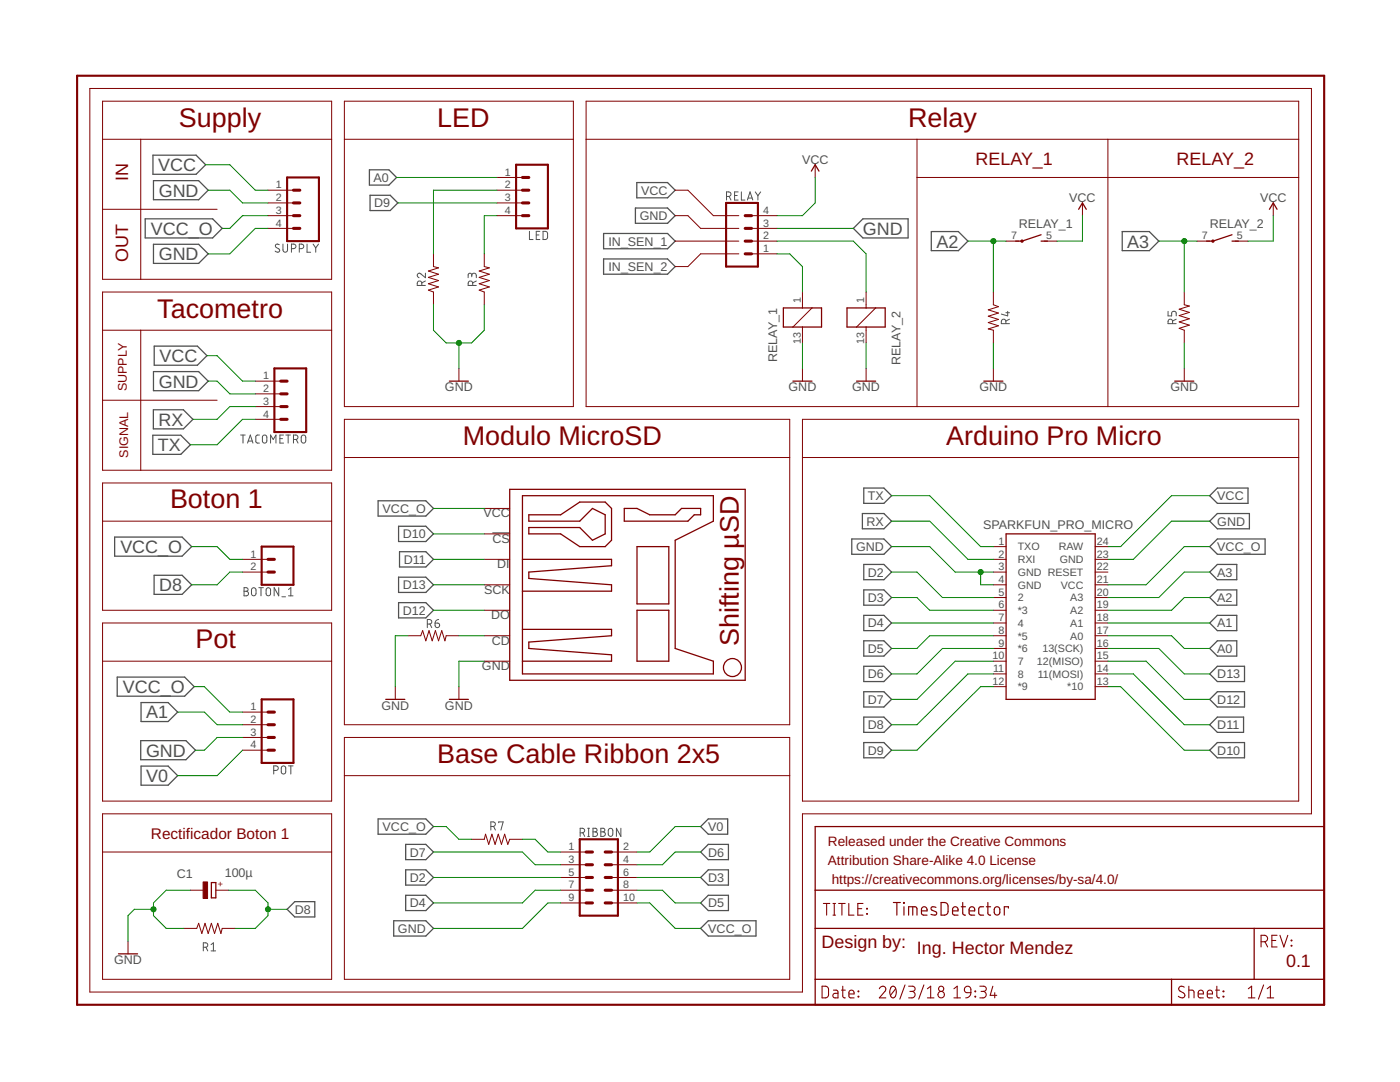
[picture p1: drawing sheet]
<svg xmlns="http://www.w3.org/2000/svg" width="279mm" height="216mm" viewBox="0 0 279 216" stroke-linecap="round" stroke-linejoin="round" font-family="sans-serif">
<g fill="none" stroke="#505050" stroke-width=".2">
<path d="M145 39.2h.4a.46 .46 0 0 0 .5-.5 .46 .46 0 0 0-.5-.4h-.4v1.6M145.5 39.2l.4 .7M146.6 39h.5M147.3 38.3h-.7v1.6h.7M148 38.3v1.6h.7M149.2 39.9l.5-1.6 .5 1.6M149.3 39.5h.8M150.7 38.3l.6 .8M151.3 39.1v.8M151.8 38.3l-.5 .8M55.7 48.8l-.2-.1a.38 .38 0 0 0-.5 .2 .38 .38 0 0 0 .1 .5l.5 .3a.4 .4 0 0 1 .1 .6 .4 .4 0 0 1-.6-.1l-.2-.1M56.5 48.7v1.2a.46 .46 0 0 0 .4 .4 .46 .46 0 0 0 .5-.4v-1.2"/>
<path d="M58.2 49.6h.4a.46 .46 0 0 0 .5-.4 .46 .46 0 0 0-.5-.5h-.4v1.6M59.7 49.6h.5a.46 .46 0 0 0 .4-.4 .46 .46 0 0 0-.4-.5h-.5v1.6M61.3 48.7v1.6h.7M62.5 48.7l.5 .8M63 49.5v.8M63.6 48.7l-.6 .8M84.2 57v-.5a.46 .46 0 0 0-.5-.4 .46 .46 0 0 0-.4 .4v.5h1.6M84.9 54.5v.9l-.9-.7a.44 .44 0 0 0-.7 .1 .44 .44 0 0 0 .3 .6M84.9 56.1l-.7 .3M94.1 55a.46 .46 0 0 1 .5-.5 .46 .46 0 0 1 .5 .5v.4M94.1 55.2v-.3a.36 .36 0 0 0-.3-.4 .36 .36 0 0 0-.4 .4v.5M94.3 57v-.5a.46 .46 0 0 0-.4-.4 .46 .46 0 0 0-.5 .4v.5h1.7"/>
<path d="M95.1 56.1l-.8 .3M105.7 46.2v1.6h.7M107 46.9h.6M107.7 46.2h-.7v1.6h.7M108.4 46.2h.6l.2 .2 .1 .9-.3 .5h-.6zM200.7 64.6v-.5a.46 .46 0 0 0-.4-.4 .46 .46 0 0 0-.5 .4v.5h1.7M200.7 62.4h.8M201.1 62.1v.9l-1.3-.3M201.5 63.7l-.8 .4M233.1 62.1v.9h.7v-.5a.46 .46 0 0 1 .5-.4 .46 .46 0 0 1 .4 .4v.5M234 64.6v-.5a.46 .46 0 0 0-.4-.4 .46 .46 0 0 0-.5 .4v.5h1.6M234.7 63.7l-.7 .4"/>
<path d="M48 86.8h.9M48.5 86.8v1.6M49.4 88.4l.6-1.6 .5 1.6M49.5 88h.9M51.8 86.8h-.5l-.2 .4v1l.2 .2h.5M52.5 86.9l.3-.1 .3 .1 .2 1.1a.44 .44 0 0 1-.5 .4 .44 .44 0 0 1-.4-.4zM54 88.4v-1.6l.5 .9 .6-.9v1.6M55.9 87.5h.5M56.6 86.8h-.7v1.6h.7M57 86.8h1M57.5 86.8v1.6M58.6 87.7h.4a.44 .44 0 0 0 .5-.5 .44 .44 0 0 0-.5-.4h-.4v1.6"/>
<path d="M59.1 87.7l.4 .7M60.3 86.9l.3-.1 .3 .1 .1 1.1a.46 .46 0 0 1-.4 .4 .46 .46 0 0 1-.5-.4v-.8zM48.7 117.3h.4a.36 .36 0 0 1 .4 .3 .36 .36 0 0 1-.4 .4 .46 .46 0 0 1 .5 .4 .46 .46 0 0 1-.5 .5h-.4zM48.7 118h.4M50.3 117.4l.3-.1 .5 .2a1.33 1.33 0 0 1-.2 1.3l-.3 .1-.4-.3v-.9zM51.6 117.3h1M52.1 117.3v1.6M53.2 117.4l.4-.1 .4 .2v.9a.44 .44 0 0 1-.4 .5 .44 .44 0 0 1-.5-.5zM55.6 117.3v1.6l-.9-1.6v1.6M56.3 119.1h.7M57.6 118.9h.9M57.6 117.6l.4-.3v1.6"/>
<path d="M98.3 106.3h3.4M85.3 124.5h.4a.46 .46 0 0 0 .5-.4 .46 .46 0 0 0-.5-.5h-.4v1.6M85.8 124.5l.4 .7M86.8 124.3h.6a.45 .45 0 0 1 .3 .5 .45 .45 0 0 1-.4 .4 .45 .45 0 0 1-.5-.4zM87.5 123.6l-.5 .3-.2 .4M54.6 153.7h.5a.46 .46 0 0 0 .4-.4 .46 .46 0 0 0-.4-.5h-.5v1.7M56.3 153l.3-.2 .3 .2 .1 1a.44 .44 0 0 1-.4 .5 .44 .44 0 0 1-.5-.5zM57.6 152.8h.9M58 152.8v1.7M98 164.9h.4a.46 .46 0 0 0 .5-.4 .46 .46 0 0 0-.5-.5h-.4v1.6M98.5 164.9l.4 .7M99.5 164.2v-.2h.9l-.4 1.6"/>
<path d="M115.8 166.2h.4a.46 .46 0 0 0 .5-.5 .46 .46 0 0 0-.5-.4h-.4v1.6M116.3 166.2l.4 .7M117.3 165.3h.3M117.3 166.9h.3M117.5 165.3v1.6M118.3 165.3h.5a.36 .36 0 0 1 .4 .3 .36 .36 0 0 1-.4 .4 .46 .46 0 0 1 .5 .4 .46 .46 0 0 1-.5 .5h-.5zM118.3 166h.5M119.9 165.3h.5a.36 .36 0 0 1 .3 .3 .36 .36 0 0 1-.3 .4 .46 .46 0 0 1 .4 .4 .46 .46 0 0 1-.4 .5h-.5zM119.9 166h.5M121.5 165.4l.4-.1 .3 .1 .1 1a.46 .46 0 0 1-.5 .5 .46 .46 0 0 1-.4-.5v-.7zM123.9 165.3v1.6l-.9-1.6v1.6M40.6 189h.4a.44 .44 0 0 0 .5-.4 .44 .44 0 0 0-.5-.5h-.4v1.6"/>
<path d="M41.1 189l.4 .7M42.1 188.5l.5-.4v1.6M42.1 189.7h.9"/>
</g>
<g fill="none" stroke="#505050" stroke-width=".25">
<path d="M30.5 31h8.6l1.9 1.9-1.9 1.9h-8.6zM30.6 36h9l2 2-2 1.9h-9zM73.7 33.9h3.9l1.5 1.5-1.5 1.5h-3.9zM73.9 39h4l1.5 1.5-1.5 1.5h-4zM127.1 36.4h6.1l1.5 1.6-1.5 1.5h-6.1zM29 43.7h13.4l1.9 1.9-1.9 1.9h-13.4zM30.6 48.7h9l2 2-2 1.9h-9zM120.5 51.7h12.7l1.5 1.5-1.5 1.5h-12.7zM120.5 46.6h12.7l1.5 1.5-1.5 1.5h-12.7zM126.8 41.5h6.4l1.5 1.5-1.5 1.6h-6.4zM170.3 45.6l1.9-1.9h9v3.8h-9zM185.9 46.2h5.4l1.9 1.9-1.9 1.9h-5.4z"/>
<path d="M224 46.2h5.4l1.9 1.9-1.9 1.9h-5.4zM30.6 74.1h9l2 2-2 1.9h-9zM30.8 69.1h8.6l1.9 1.9-1.9 1.9h-8.6zM30.5 86.8h5.6l1.9 2-1.9 1.9h-5.6zM30.6 81.8h6l1.9 1.9-1.9 1.9h-6zM75.5 99.9h9.5l1.5 1.6-1.5 1.5h-9.5zM172.4 97.4h4l1.5 1.5-1.5 1.5h-4zM241.4 98.9l1.6-1.5h6.1v3h-6.1zM22.9 107.2h13.4l1.9 1.9-1.9 1.9h-13.4zM30.8 114.8h5.5l1.9 1.9-1.9 1.9h-5.5zM79.5 105h5.5l1.5 1.5-1.5 1.6h-5.5zM79.5 115.2h5.5l1.5 1.5-1.5 1.5h-5.5z"/>
<path d="M79.7 110.1h5.3l1.5 1.5-1.5 1.5h-5.3zM170 107.5h6.4l1.5 1.6-1.5 1.5h-6.4zM172.1 102.5h4.3l1.5 1.5-1.5 1.5h-4.3zM172.4 112.6h4l1.5 1.6-1.5 1.5h-4zM172.4 117.7h4l1.5 1.5-1.5 1.6h-4zM241.4 104l1.6-1.5h6.3v3h-6.3zM241.4 109.1l1.6-1.6h9.5v3.1h-9.5zM241.4 114.2l1.6-1.6h3.8v3.1h-3.8zM241.4 119.2l1.6-1.5h3.8v3.1h-3.8zM23.4 135.1h13.5l1.9 1.9-1.9 1.9h-13.5zM79.5 120.2h5.5l1.5 1.6-1.5 1.5h-5.5zM172.4 122.8h4l1.5 1.5-1.5 1.5h-4z"/>
<path d="M172.4 127.9h4l1.5 1.5-1.5 1.5h-4zM172.4 132.9h4l1.5 1.6-1.5 1.5h-4zM172.4 138h4l1.5 1.6-1.5 1.5h-4zM241.4 124.3l1.6-1.5h3.8v3h-3.8zM241.4 129.4l1.6-1.5h3.8v3h-3.8zM241.4 134.5l1.6-1.6h5.4v3.1h-5.4zM241.4 139.6l1.6-1.6h5.4v3.1h-5.4zM28.1 147.8h9l1.9 1.9-1.9 1.9h-9zM28.2 140.2h5.3l2 1.9-2 1.9h-5.3zM28.2 152.9h5.3l2 1.9-2 1.9h-5.3zM172.4 143.1h4l1.5 1.5-1.5 1.5h-4zM172.4 148.2h4l1.5 1.5-1.5 1.5h-4z"/>
<path d="M241.4 149.7l1.6-1.5h5.4v3h-5.4zM241.4 144.6l1.6-1.5h5.2v3h-5.2zM75.5 163.4h9.5l1.5 1.5-1.5 1.6h-9.5zM81 173.6h4l1.5 1.5-1.5 1.5h-4zM81 168.5h4l1.5 1.5-1.5 1.5h-4zM81 178.6h4l1.5 1.6-1.5 1.5h-4zM139.8 164.9l1.6-1.5h3.8v3.1h-3.8zM139.8 175.1l1.6-1.5h4v3h-4zM139.8 170l1.6-1.5h4v3h-4zM57.3 181.4l1.5-1.5h4v3.1h-4zM78.6 183.7h6.4l1.5 1.6-1.5 1.5h-6.4zM139.8 185.3l1.6-1.6h9.5v3.1h-9.5z"/>
<path d="M139.8 180.2l1.6-1.6h4v3.1h-4z"/>
</g>
<g fill="none" stroke="#800000" stroke-width=".2">
<path d="M17.9 17.7h243.8v144.7h-101.6v35.6h-142.2zM20.5 20.2h45.7v35.5h-45.7zM20.5 27.8h45.7M28.1 27.8v27.9M53.5 38h5.1M68.7 20.2h45.7v60.9h-45.7zM68.7 27.8h45.7M99.2 38h5.1M99.2 35.4h5.1M117 20.2h142.2v60.9h-142.2zM117 27.8h142.2M134.7 38h2.6l5.1 5h5"/>
<path d="M162.7 32.9v2.5M183 27.8v53.3M183 35.4h76.2M221.1 27.8v53.3M20.5 58.3h45.7v35.5h-45.7zM20.5 41.8h22.8M53.5 45.6h5.1M53.5 43h5.1M53.5 40.5h5.1M86.5 50.7v2.5l1 .2-2 .7 2 .6-2 .7 2 .6-2 .6 2 .7-2 .6 1 .4v2.5M96.6 50.7v2.5l1.1 .2-2.1 .7 2.1 .6-2.1 .7 2.1 .6-2.1 .6 2.1 .7-2.1 .6 1 .4v2.5M99.2 43h5.1"/>
<path d="M99.2 40.5h5.1M134.7 43h2.6l2.5 2.6h7.6M134.7 48.1h12.7M147.4 50.7h-7.6l-2.5 2.5h-2.6M150 45.6h5.1M150 43h5.1M150 48.1h5.1M150 50.7h5.1M160.1 58.3v3.1M172.8 58.3v3.1M198.2 58.3v2.5l1.1 .4-2.1 .6 2.1 .7-2.1 .6 2.1 .6-2.1 .7 2.1 .6-2.1 .6 1 .3v2.5M200.8 48.1h2.5"/>
<path d="M208.4 48.1h2.5M216 40.5v2.5M236.3 58.3v2.5l1.1 .3-2.1 .6 2.1 .6-2.1 .7 2.1 .6-2.1 .6 2.1 .7-2.1 .6 1 .4v2.5M238.9 48.1h2.5M246.5 48.1h2.5M254.1 40.5v2.5M20.5 65.9h45.7M20.5 79.9h22.8M28.1 65.9v27.9M50.9 76.1h5.1M50.9 78.6h5.1M91.6 73.5v2.6"/>
<path d="M160.1 65.3v3.1M160.1 73.5v2.6M162.1 61.4l-3.9 3.9M172.8 65.3v3.1M172.8 73.5v2.6M174.8 61.4l-3.9 3.9M198.2 73.5v2.6M236.3 73.5v2.6M20.5 96.4h45.7v25.4h-45.7zM50.9 81.1h5.1M50.9 83.7h5.1M68.7 83.7h88.9v60.9h-88.9z"/>
<path d="M68.7 91.3h88.9M160.1 83.7h99.1v76.2h-99.1zM160.1 91.3h99.1M20.5 104h45.7M48.4 111.6h5.1M48.4 114.2h5.1M96.6 116.7h5.1M96.6 111.6h5.1M96.6 106.5h5.1M96.6 101.5h5.1M198.2 119.2h2.6M198.2 116.7h2.6"/>
<path d="M198.2 111.6h2.6M198.2 109.1h2.6M198.2 114.2h2.6M218.6 119.2h2.5M218.6 116.7h2.5M218.6 111.6h2.5M218.6 109.1h2.5M218.6 114.2h2.5M20.5 124.3h45.7v35.6h-45.7zM20.5 131.9h45.7M78.9 137v2.6M81.4 126.9h2.6l.3-1.1 .7 2.1 .6-2.1 .7 2.1 .6-2.1 .6 2.1 .7-2.1 .6 2.1 .2-1h2.6"/>
<path d="M91.6 137v2.6M96.6 121.8h5.1M96.6 131.9h5.1M96.6 126.9h5.1M198.2 121.8h2.6M198.2 124.3h2.6M198.2 131.9h2.6M198.2 126.9h2.6M198.2 129.4h2.6M198.2 134.5h2.6M198.2 137h2.6M218.6 121.8h2.5"/>
<path d="M218.6 124.3h2.5M218.6 131.9h2.5M218.6 126.9h2.5M218.6 129.4h2.5M218.6 134.5h2.5M218.6 137h2.5M48.4 144.6h5.1M48.4 147.2h5.1M48.4 142.1h5.1M48.4 149.7h5.1M68.7 147.2h88.9v48.2h-88.9zM68.7 154.8h88.9"/>
<path d="M20.5 162.4h45.7v33h-45.7zM20.5 170h45.7M38 177.6h2.5M43.1 177.6h2.5M94.1 167.5h2.5l.3-1 .6 2 .7-2 .6 2 .6-2 .7 2 .6-2 .6 2 .4-1h2.6M111.9 170h5.1M111.9 177.6h5.1M111.9 175.1h5.1M111.9 172.6h5.1M122 170h5.1M122 177.6h5.1M122 175.1h5.1"/>
<path d="M122 172.6h5.1M25.5 187.8v2.5M36.7 185.3h2.6l.3-1.1 .7 2.1 .6-2.1 .7 2.1 .6-2.1 .6 2.1 .7-2.1 .6 2.1 .2-1h2.6M111.9 180.2h5.1M122 180.2h5.1"/>
</g>
<g fill="none" stroke="#800000" stroke-width=".25">
<path d="M161.9 34.1l.8-1.2 .7 1.2M207.8 46.8l-3.8 1.3h-1.3M207.8 48.1h1.2M215.3 41.8l.7-1.3 .8 1.3M245.9 46.8l-3.8 1.3h-1.3M245.9 48.1h1.2M253.3 41.8l.8-1.3 .8 1.3M89.7 76.1h3.8M156.3 61.4h7.7v3.9h-7.7zM158.2 76.1h3.9M169 61.4h7.7v3.9h-7.7zM170.9 76.1h3.9"/>
<path d="M196.3 76.1h3.9M234.4 76.1h3.9M101.7 97.6h47v38.1h-47zM104.3 98.9h38.1v5.1l-7.7 3.8v21.6l7.7 2.5v2.6h-38.1zM104.3 111.6h17.7v1.3l-16.5 1.3v1.2l16.5 1.3v1.3h-17.7M105.5 102.7h6.4l3.8-2.5h5.1l1.2 1.3v6.3l-1.2 1.3h-5.1l-3.8-2.6h-6.4v-1.2h10.2l2.5 2.5 2.6-1.3v-3.8l-2.6-1.2-2.5 2.5h-10.2zM124.6 101.5h2.5l2.6 1.2h5l1.3-1.2h3.8v1.2h-1.2l-1.3 1.3h-12.7zM127.1 109.1h6.4v11.4h-6.4zM200.8 106.5h17.8v33.1h-17.8zM77 139.6h3.8M89.7 139.6h3.8M104.3 125.6h17.7v1.3l-16.5 1.2v1.3l16.5 1.3v1.2h-17.7"/>
<path d="M127.1 121.8h6.4v10.1h-6.4zM42.2 176.1h.9v3.1h-.9zM162.7 164.9h101.6v35.6h-101.6zM162.7 177.6h101.6M23.6 190.3h3.9M162.7 185.3h101.6M162.7 195.4h101.6M233.8 195.4v5.1M250.3 185.3v10.1"/>
<circle cx="146.2" cy="133.2" r="1.8"/>
</g>
<g fill="none" stroke="#800000" stroke-width=".42">
<path d="M15.4 15.1h248.9v185.4h-248.9zM57.3 35.4h6.3v12.7h-6.3zM103 32.9h6.3v12.7h-6.3zM144.9 40.5h6.4v12.7h-6.4zM54.8 73.5h6.3v12.7h-6.3zM52.2 109.1h6.4v7.6h-6.4zM52.2 139.6h6.4v12.6h-6.4zM115.7 167.5h7.6v15.2h-7.6z"/>
<circle cx="204" cy="48.1" r=".13"/>
<circle cx="242.1" cy="48.1" r=".13"/>
</g>
<g fill="none" stroke="#800000" stroke-width=".61">
<path d="M58.6 38h1.2M104.3 38h1.2M104.3 35.4h1.2M58.6 43h1.2M58.6 40.5h1.2M58.6 45.6h1.2M104.3 43h1.2M104.3 40.5h1.2M148.7 43h1.3M148.7 45.6h1.3M148.7 48.1h1.3M148.7 50.7h1.3"/>
<path d="M56 78.6h1.3M56 76.1h1.3M56 81.1h1.3M56 83.7h1.3M53.5 114.2h1.3M53.5 111.6h1.3M53.5 147.2h1.3M53.5 144.6h1.3M53.5 142.1h1.3M53.5 149.7h1.3M117 175.1h1.2M117 177.6h1.2"/>
<path d="M117 170h1.2M117 172.6h1.2M120.8 175.1h1.2M120.8 177.6h1.2M120.8 170h1.2M120.8 172.6h1.2M117 180.2h1.2M120.8 180.2h1.2"/>
</g>
<path d="M40.5 176h.9v3.3h-.9z" fill="#800000" stroke="#800000" stroke-width=".2"/>
<g fill="none" stroke="#800000" stroke-width=".21">
<path d="M164.1 196.8h.8l.4 .4v1.5l-.4 .4h-.8zM164.3 180.3h1.3M165 180.3v2.3M166.2 180.3h.6M166.2 182.6h.6M166.3 197.6h.7l.2 .2v1.3h-.5a.46 .46 0 0 1-.5-.4 .46 .46 0 0 1 .5-.5h.5M166.5 180.3v2.3M167.4 180.3h1.3M167.9 197.6h.8M168 180.3v2.3M168.2 196.8v2.1l.5 .2M169.4 180.3v2.3h1"/>
<path d="M169.4 198.3h1.1a.54 .54 0 0 0-.4-.7 .54 .54 0 0 0-.7 .5l.1 .9 1 .1M171.2 181.3h.8M171.3 197.8l.1 .1zM171.3 198.8l.1 .1zM172.2 180.3h-1v2.3h1M173 181.3l.1 .1zM173 182.3l.1 .1zM175.5 197.3a.64 .64 0 0 1 .9-.5 .64 .64 0 0 1 .2 1l-1.1 1.3h1.3M177.8 197a.55 .55 0 0 1 .7-.2 .55 .55 0 0 1 .3 .6 1.32 1.32 0 0 1-.6 1.7 1.44 1.44 0 0 1-.4-2.1zM178.8 197.3l-1.1 1.3M180.6 196.5l-1 2.9M181.3 196.8h.8a.52 .52 0 0 1 .5 .5 .52 .52 0 0 1-.5 .5h-.5"/>
<path d="M182 197.8a.65 .65 0 0 1 .6 .7 .65 .65 0 0 1-.6 .6h-.7M184.4 196.5l-1.1 2.9M185.1 199.1h1.3M185.1 197.3l.6-.5v2.3M190.4 199.1h1.3M190.4 197.3l.6-.5v2.3M192.6 197a.64 .64 0 0 1 .7-.2 .64 .64 0 0 1 .5 .6v.7h-.8a.62 .62 0 0 1-.4-1.1zM193.8 198.1l-.3 .7-.8 .3M194.6 198.8l.1 .1zM194.6 197.8l.1 .1zM195.5 196.8h.8a.52 .52 0 0 1 .5 .5 .52 .52 0 0 1-.5 .5h-.5M196.2 197.8a.65 .65 0 0 1 .6 .7 .65 .65 0 0 1-.6 .6h-.7"/>
<path d="M198.1 196.8l-.5 1.8h1.3M198.5 198.1v1M236.3 197a.58 .58 0 0 0-.8-.1 .58 .58 0 0 0 0 .9l.7 .3a.58 .58 0 0 1 .1 .9 .58 .58 0 0 1-.9 0l-.2-.2M237.3 197.6l.9 .1 .1 .3v1.1M237.3 196.8v2.3M239.1 198.3h1.1a.54 .54 0 0 0-.4-.7 .54 .54 0 0 0-.7 .5l.1 .9 1 .1M240.9 198.3h1.1a.54 .54 0 0 0-.4-.7 .54 .54 0 0 0-.7 .5l.1 .9 1 .1M242.6 197.6h.8M242.8 196.8v1.9l.3 .4h.3M244.1 198.8l.1 .1zM244.1 197.8l.1 .1zM249.1 199.1h1.3"/>
<path d="M249.1 197.3l.7-.5v2.3M251.7 187.9h.6a.65 .65 0 0 0 .7-.6 .65 .65 0 0 0-.7-.7h-.6v2.4M252.2 196.5l-1.1 2.9M252.5 187.9l.5 1.1M252.9 199.1h1.3M252.9 197.3l.6-.5v2.3M253.8 187.7h.8M254.9 186.6h-1.1v2.4h1.1M255.4 186.6l.8 2.4 .8-2.4M257.7 187.6l.1 .1zM257.7 188.6l.1 .2z"/>
<circle cx="187.8" cy="197.3" r=".52"/>
<circle cx="187.8" cy="198.5" r=".65"/>
</g>
<g fill="none" stroke="#800000" stroke-width=".23">
<path d="M178.3 180.1h1.4M179 180.1v2.5M180.3 180.1h.2v.1h-.2zM180.4 180.9v1.7M181.3 182.6v-1.7l1.6 .1 .1 .3v1.3M182.2 180.9v1.7M183.9 181.8h1.1a.59 .59 0 0 0-.4-.9 .59 .59 0 0 0-.7 .6l.1 1 1 .1M186.8 181.1l-.8-.1-.2 .3 .2 .3 .8 .4 .1 .2-.1 .3a.94 .94 0 0 1-1 0M187.8 180.1a1.21 1.21 0 0 1 1.3 .3l.1 .4-.1 1.5a1.21 1.21 0 0 1-1.3 .3zM190.1 181.8h1.1a.58 .58 0 0 0-.4-.9 .58 .58 0 0 0-.7 .6l.1 1 1 .1M191.8 180.9h.9M192.1 180.1l.1 2.3 .5 .2"/>
<path d="M193.4 181.8h1.1a.59 .59 0 0 0-.4-.9 .59 .59 0 0 0-.7 .6l.1 1 1 .1M196.3 180.9l-.7 .1-.3 .3 .2 1.2 .8 .1M196.8 180.9h.9M197.1 180.1l.1 2.3 .5 .2M198.5 181.1l.6-.2a.97 .97 0 0 1 .2 1.6l-.4 .1-.4-.2-.1-.4zM201.3 181.2v-.3h-.9v1.7"/>
</g>
<g fill="none" stroke="#008000" stroke-width=".2">
<path d="M41 32.9h4.9l5 5.1h2.6M41.6 38h4.3l2.5 2.5h5.1M79.1 35.4h20.1M99.2 38h-12.7v12.7M162.7 35.4v5.1l-2.6 2.5h-5M53.5 43h-5.1l-2.5 2.6h-1.6M53.5 45.6h-2.6l-5 5.1h-4.3M79.4 40.5h19.8M99.2 43h-2.6v7.7M155.1 48.1h15.2l2.5 2.6v7.6M155.1 45.6h15.2M155.1 50.7h2.5l2.5 2.5v5.1"/>
<path d="M193.2 48.1h7.6M198.2 48.1v10.2M216 43v5.1h-5.1M231.3 48.1h7.6M236.3 48.1v10.2M254.1 43v5.1h-5.1M41.3 71h2l5.1 5.1h2.5M41.6 76.1h1.7l2.6 2.5h5M86.5 60.8v5.1l2.5 2.5h5.1l2.5-2.5v-5.1M91.6 68.4v5.1M160.1 68.4v5.1M172.8 68.4v5.1"/>
<path d="M198.2 68.4v5.1M236.3 68.4v5.1M50.9 81.1h-5l-2.6 2.6h-4.8M50.9 83.7h-2.5l-5.1 5.1h-5.3M177.9 98.9h7.6l10.2 10.2h2.5M241.4 98.9h-7.6l-10.2 10.2h-2.5M38.2 109.1h5.1l2.6 2.5h2.5M48.4 114.2h-2.5l-2.6 2.5h-5.1M86.5 111.6h10.1M86.5 116.7h10.1M86.5 106.5h10.1M86.5 101.5h10.1"/>
<path d="M177.9 109.1h7.6l5.1 5.1h7.6M177.9 104h7.6l7.7 7.6h5M177.9 114.2h5.1l5.1 5h10.1M177.9 119.2h5.1l2.5 2.6h12.7M195.7 114.2v2.5h2.5M241.4 109.1h-5.1l-7.6 7.6h-7.6M241.4 104h-7.6l-7.6 7.6h-5.1M241.4 114.2h-5.1l-5 5h-10.2M241.4 119.2h-5.1l-2.5 2.6h-12.7M38.8 137h2l5.1 5.1h2.5M81.4 126.9h-2.5v10.1M86.5 121.8h10.1"/>
<path d="M91.6 126.9h5M96.6 131.9h-5v5.1M177.9 124.3h20.3M198.2 137h-2.5l-12.7 12.7h-5.1M198.2 126.9h-12.7l-2.5 2.5h-5.1M198.2 131.9h-7.6l-7.6 7.7h-5.1M198.2 134.5h-5l-10.2 10.1h-5.1M198.2 129.4h-10.1l-5.1 5.1h-5.1M221.1 137h2.5l12.7 12.7h5.1M221.1 126.9h12.7l2.5 2.5h5.1M221.1 131.9h7.6l7.6 7.7h5.1M221.1 134.5h5.1l10.1 10.1h5.1"/>
<path d="M221.1 124.3h20.3M221.1 129.4h10.2l5 5.1h5.1M35.5 142.1h5.3l2.5 2.5h5.1M48.4 147.2h-5.1l-2.5 2.5h-1.8M48.4 149.7l-5.1 5.1h-7.8M38 177.6h-4.8l-2.6 2.6v2.5l2.6 2.6h3.5M45.6 177.6h5.3l2.6 2.6v2.5l-2.6 2.6h-4M86.5 170h17.8l2.5 2.6h5.1M86.5 164.9h2.5l2.6 2.6h2.5M86.5 175.1h25.4M104.3 167.5h2.5l2.5 2.5h2.6M111.9 177.6h-5.1l-2.5 2.6h-17.8"/>
<path d="M127.1 177.6h5.1l2.5 2.6h5.1M127.1 175.1h12.7M139.8 164.9h-5.1l-5 5.1h-2.6M139.8 170h-5.1l-2.5 2.6h-5.1M30.6 181.4h-3.8l-1.3 1.3v5.1M53.5 181.4h3.8M111.9 180.2h-2.6l-5 5.1h-17.8M127.1 180.2h2.6l5 5.1h5.1"/>
</g>
<g fill="#008000" stroke="#008000" stroke-width=".2">
<circle cx="30.6" cy="181.4" r=".51"/>
<circle cx="91.6" cy="68.4" r=".51"/>
<circle cx="195.7" cy="114.2" r=".51"/>
<circle cx="53.5" cy="181.4" r=".51"/>
<circle cx="236.3" cy="48.1" r=".51"/>
<circle cx="198.2" cy="48.1" r=".51"/>
</g>
<g font-size="5.4" fill="#800000">
<text x="35.7" y="25.3">Supply</text>
<text x="87.3" y="25.3">LED</text>
<text x="181.2" y="25.3">Relay</text>
<text x="31.4" y="63.4">Tacometro</text>
<text x="92.3" y="88.8">Modulo MicroSD</text>
<text x="188.8" y="88.8">Arduino Pro Micro</text>
<text x="33.9" y="101.4">Boton 1</text>
<text x="39" y="129.4">Pot</text>
<text x="147.5" y="128.9" transform="rotate(-90 147.5 128.9)">Shifting µSD</text>
<text x="87.3" y="152.2">Base Cable Ribbon 2x5</text>
</g>
<g font-size="3.6" fill="#505050">
<text x="31.6" y="34.2">VCC</text>
<text x="31.7" y="39.2">GND</text>
<text x="30.1" y="46.8">VCC_O</text>
<text x="172.2" y="46.8">GND</text>
<text x="31.7" y="51.9">GND</text>
<text x="186.9" y="49.4">A2</text>
<text x="225" y="49.4">A3</text>
<text x="31.7" y="77.3">GND</text>
<text x="31.8" y="72.2">VCC</text>
<text x="31.6" y="84.9">RX</text>
<text x="31.5" y="90">TX</text>
<text x="24" y="110.3">VCC_O</text>
<text x="31.8" y="118">D8</text>
<text x="24.5" y="138.3">VCC_O</text>
<text x="29.2" y="143.4">A1</text>
<text x="29.1" y="151">GND</text>
<text x="29.2" y="156">V0</text>
</g>
<g font-size="3.6" fill="#800000">
<text x="194.7" y="32.9">RELAY_1</text>
<text x="234.8" y="32.9">RELAY_2</text>
<text x="25.5" y="36.2" transform="rotate(-90 25.5 36.2)">IN</text>
<text x="25.5" y="52.2" transform="rotate(-90 25.5 52.2)">OUT</text>
<text x="164" y="189.1">Design by:</text>
<text x="183" y="190.3">Ing. Hector Mendez</text>
<text x="256.7" y="192.9">0.1</text>
</g>
<text font-size="3.1" fill="#800000" x="30.1" y="167.5">Rectificador Boton 1</text>
<g font-size="2.7" fill="#800000">
<text x="165.2" y="168.7">Released under the Creative Commons</text>
<text x="165.2" y="172.6">Attribution Share-Alike 4.0 License</text>
<text x="166" y="176.4">https://creativecommons.org/licenses/by-sa/4.0/</text>
</g>
<g font-size="2.5" fill="#505050">
<text x="160.1" y="32.6">VCC</text>
<text x="74.6" y="36.3">A0</text>
<text x="74.7" y="41.4">D9</text>
<text x="128" y="38.8">VCC</text>
<text x="213.4" y="40.2">VCC</text>
<text x="251.5" y="40.2">VCC</text>
<text x="127.7" y="43.9">GND</text>
<text x="203.3" y="45.6">RELAY_1</text>
<text x="241.4" y="45.6">RELAY_2</text>
<text x="121.4" y="49">IN_SEN_1</text>
<text x="121.4" y="54.1">IN_SEN_2</text>
<text x="155.1" y="72.2" transform="rotate(-90 155.1 72.2)">RELAY_1</text>
<text x="179.7" y="72.9" transform="rotate(-90 179.7 72.9)">RELAY_2</text>
<text x="88.8" y="78.1">GND</text>
<text x="157.4" y="78.1">GND</text>
<text x="170.1" y="78.1">GND</text>
<text x="195.5" y="78.1">GND</text>
<text x="233.6" y="78.1">GND</text>
<text x="173.2" y="99.8">TX</text>
<text x="242.9" y="99.8">VCC</text>
<text x="76.4" y="102.3">VCC_O</text>
<text x="80.4" y="107.4">D10</text>
<text x="96.5" y="103.2">VCC</text>
<text x="172.9" y="104.9">RX</text>
<text x="196.2" y="105.5">SPARKFUN_PRO_MICRO</text>
<text x="242.9" y="104.9">GND</text>
<text x="80.6" y="112.5">D11</text>
<text x="98.3" y="108.3">CS</text>
<text x="99.2" y="113.4">DI</text>
<text x="170.9" y="110">GND</text>
<text x="242.9" y="110">VCC_O</text>
<text x="80.4" y="117.6">D13</text>
<text x="96.6" y="118.5">SCK</text>
<text x="173.2" y="115">D2</text>
<text x="242.9" y="115">A3</text>
<text x="80.4" y="122.7">D12</text>
<text x="98" y="123.5">DO</text>
<text x="173.2" y="120.1">D3</text>
<text x="173.2" y="125.2">D4</text>
<text x="242.9" y="125.2">A1</text>
<text x="242.9" y="120.1">A2</text>
<text x="98.1" y="128.6">CD</text>
<text x="173.2" y="130.3">D5</text>
<text x="242.9" y="130.3">A0</text>
<text x="96.2" y="133.7">GND</text>
<text x="173.2" y="135.4">D6</text>
<text x="242.9" y="135.4">D13</text>
<text x="76.1" y="141.6">GND</text>
<text x="88.8" y="141.6">GND</text>
<text x="173.2" y="140.4">D7</text>
<text x="242.9" y="140.4">D12</text>
<text x="173.2" y="145.5">D8</text>
<text x="242.9" y="145.5">D11</text>
<text x="173.2" y="150.6">D9</text>
<text x="242.9" y="150.6">D10</text>
<text x="76.4" y="165.8">VCC_O</text>
<text x="141.4" y="165.8">V0</text>
<text x="81.8" y="170.9">D7</text>
<text x="141.4" y="170.9">D6</text>
<text x="35.3" y="175.1">C1</text>
<text x="44.8" y="175">100µ</text>
<text x="81.8" y="176">D2</text>
<text x="141.4" y="176">D3</text>
<text x="58.8" y="182.3">D8</text>
<text x="81.8" y="181.1">D4</text>
<text x="141.4" y="181.1">D5</text>
<text x="79.4" y="186.1">GND</text>
<text x="141.4" y="186.1">VCC_O</text>
<text x="22.8" y="192.4">GND</text>
</g>
<g font-size="2.5" fill="#800000">
<text x="25.3" y="78.1" transform="rotate(-90 25.3 78.1)">SUPPLY</text>
<text x="25.5" y="91.3" transform="rotate(-90 25.5 91.3)">SIGNAL</text>
</g>
<g font-size="2.1" fill="#505050">
<text x="100.8" y="35.1">1</text>
<text x="55" y="37.6">1</text>
<text x="55" y="40.1">2</text>
<text x="100.8" y="37.6">2</text>
<text x="100.8" y="40.1">3</text>
<text x="55" y="42.7">3</text>
<text x="55" y="45.2">4</text>
<text x="100.8" y="42.7">4</text>
<text x="152.3" y="47.8">2</text>
<text x="152.3" y="45.2">3</text>
<text x="152.3" y="42.7">4</text>
<text x="201.8" y="47.8">7</text>
<text x="208.8" y="47.8">5</text>
<text x="239.9" y="47.8">7</text>
<text x="246.9" y="47.8">5</text>
<text x="152.3" y="50.3">1</text>
<text x="159.8" y="60.5" transform="rotate(-90 159.8 60.5)">1</text>
<text x="172.5" y="60.5" transform="rotate(-90 172.5 60.5)">1</text>
<text x="159.8" y="68.6" transform="rotate(-90 159.8 68.6)">13</text>
<text x="172.5" y="68.6" transform="rotate(-90 172.5 68.6)">13</text>
<text x="52.5" y="75.7">1</text>
<text x="52.5" y="78.2">2</text>
<text x="52.5" y="80.8">3</text>
<text x="52.5" y="83.3">4</text>
<text x="50" y="111.3">1</text>
<text x="50" y="113.8">2</text>
<text x="199.2" y="113.8">3</text>
<text x="199.2" y="111.3">2</text>
<text x="199.2" y="108.7">1</text>
<text x="203.1" y="112.4">RXI</text>
<text x="203.1" y="109.8">TXO</text>
<text x="211.3" y="109.8">RAW</text>
<text x="211.5" y="112.4">GND</text>
<text x="218.9" y="111.3">23</text>
<text x="218.9" y="108.7">24</text>
<text x="218.9" y="113.8">22</text>
<text x="199.2" y="118.9">5</text>
<text x="199.2" y="116.3">4</text>
<text x="203.1" y="120">2</text>
<text x="203.1" y="117.4">GND</text>
<text x="203.1" y="114.9">GND RESET</text>
<text x="211.7" y="117.4">VCC</text>
<text x="213.6" y="120">A3</text>
<text x="218.9" y="118.9">20</text>
<text x="218.9" y="116.3">21</text>
<text x="199.2" y="121.4">6</text>
<text x="199.2" y="123.9">7</text>
<text x="203.1" y="122.5">*3</text>
<text x="203.1" y="125.1">4</text>
<text x="213.6" y="125.1">A1</text>
<text x="213.6" y="122.5">A2</text>
<text x="218.9" y="123.9">18</text>
<text x="218.9" y="121.4">19</text>
<text x="198.1" y="131.6">10</text>
<text x="199.2" y="126.5">8</text>
<text x="199.2" y="129">9</text>
<text x="203.1" y="127.6">*5</text>
<text x="203.1" y="130.1">*6</text>
<text x="208" y="130.1">13(SCK)</text>
<text x="213.6" y="127.6">A0</text>
<text x="218.9" y="131.6">15</text>
<text x="218.9" y="129">16</text>
<text x="218.9" y="126.5">17</text>
<text x="198.1" y="136.6">12</text>
<text x="198.2" y="134.1">11</text>
<text x="203.1" y="132.7">7</text>
<text x="203.1" y="135.2">8</text>
<text x="203.1" y="137.8">*9</text>
<text x="207" y="132.7">12(MISO)</text>
<text x="207.1" y="135.2">11(MOSI)</text>
<text x="213" y="137.8">*10</text>
<text x="218.9" y="136.6">13</text>
<text x="218.9" y="134.1">14</text>
<text x="50" y="141.7">1</text>
<text x="50" y="144.3">2</text>
<text x="50" y="146.8">3</text>
<text x="50" y="149.3">4</text>
<text x="113.5" y="172.2">3</text>
<text x="113.5" y="169.7">1</text>
<text x="124.4" y="172.2">4</text>
<text x="124.4" y="169.7">2</text>
<text x="113.5" y="179.8">9</text>
<text x="113.5" y="177.3">7</text>
<text x="113.5" y="174.7">5</text>
<text x="124.4" y="179.8">10</text>
<text x="124.4" y="177.3">8</text>
<text x="124.4" y="174.7">6</text>
</g>
<text font-size="1.8" fill="#800000" x="43.5" y="177.1">+</text>
</svg>
